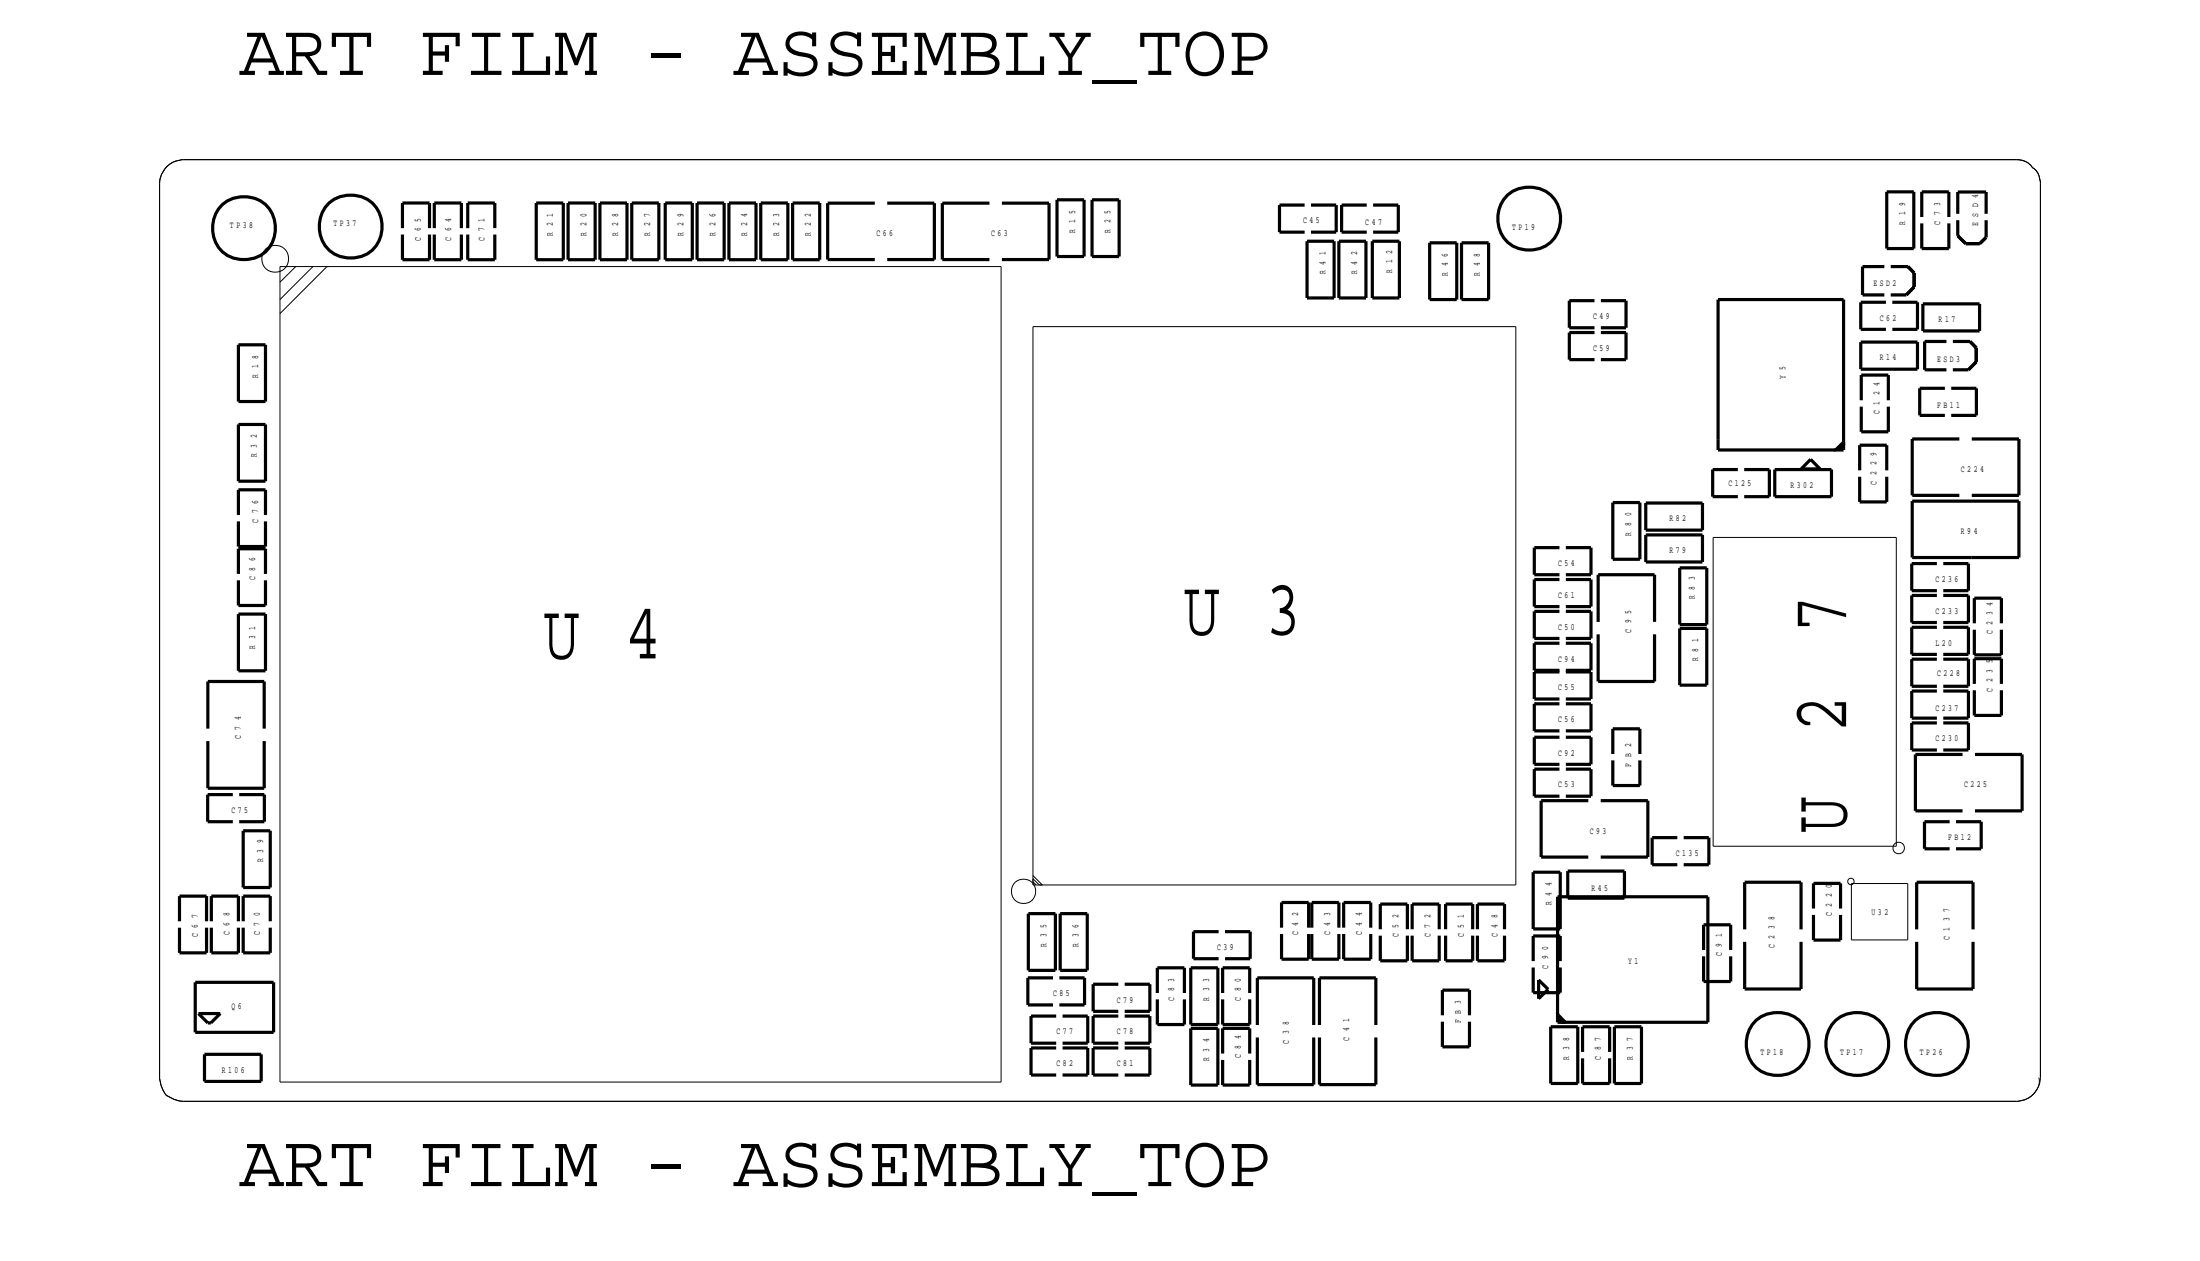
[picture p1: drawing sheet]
<svg xmlns="http://www.w3.org/2000/svg" width="175mm" height="101mm" viewBox="0 0 175 101" stroke-linecap="round" stroke-linejoin="round" font-family="sans-serif">
<!-- layer: Components -->
<g fill="none" stroke="#000" stroke-width=".25">
<path d="M32.1 16.2h2.2zM32.1 18.7v2zM32.1 16.2v2zM34.3 18.7v2zM34.3 16.2v2zM34.6 16.2h2.2zM34.6 18.7v2zM34.6 16.2v2zM36.8 18.7v2zM36.8 16.2v2zM37.3 16.2v2zM37.3 16.2h2.2z"/>
<path d="M37.3 18.7v2zM39.5 16.2v2zM39.5 18.7v2zM42.8 16.2v4.5zM42.8 16.2h2.1zM44.9 16.2v4.5zM45.3 16.2v4.5zM45.3 16.2h2.2zM47.5 16.2v4.5zM47.8 16.2v4.5zM47.8 16.2h2.2zM50 16.2v4.5z"/>
<path d="M50.4 16.2v4.5zM50.4 16.2h2.1zM52.5 16.2v4.5zM53 16.2v4.5zM53 16.2h2.2zM55.2 16.2v4.5zM55.6 16.2v4.5zM55.6 16.2h2.1zM57.7 16.2v4.5zM58.1 16.2v4.5zM58.1 16.2h2.2zM60.3 16.2v4.5z"/>
<path d="M60.7 16.2v4.5zM60.7 16.2h2.1zM62.8 16.2v4.5zM63.2 16.2v4.5zM63.2 16.2h2.2zM65.4 16.2v4.5zM66 16.2v4.5zM66 16.2h3.8zM70.8 16.2h3.7zM74.5 16.2v4.5zM75.1 16.2v4.5zM75.1 16.2h3.8z"/>
<path d="M79.9 16.2h3.8zM83.7 16.2v4.5zM84.3 15.9v4.5zM84.3 15.9h2.1zM86.4 15.9v4.5zM87.1 15.9v4.5zM87.1 15.9h2.1zM89.2 15.9v4.5zM102 16.3h2zM102 16.3v2.2zM102 18.5h2zM104.2 19.2v4.5z"/>
<path d="M104.2 19.2h2.2zM104.5 18.5h2.1zM104.5 16.3h2.1zM106.4 19.2v4.5zM106.6 16.3v2.2zM106.8 19.2v4.5zM106.8 19.2h2.1zM107 18.5h2zM107 16.3v2.2zM107 16.3h2zM108.9 19.2v4.5zM109.4 19.2v4.5z"/>
<path d="M109.4 19.2h2.2zM109.5 16.3h2zM109.5 18.5h2zM111.5 16.3v2.2zM111.6 19.2v4.5zM114 19.4v4.5zM114 19.4h2.2zM116.2 19.4v4.5zM116.5 19.4v4.5zM116.5 19.4h2.2zM118.7 19.4v4.5zM150.5 19.8h2.1z"/>
<path d="M150.5 15.3v4.5zM150.5 15.3h2.1zM152.6 15.3v4.5zM153.3 19.8h2.1zM153.3 15.3h2.1zM153.3 17.8v2zM153.3 15.3v2zM155.4 17.8v2zM155.4 15.3v2zM156.1 18.8l.7 .6zM156.1 15.3v1.7zM156.1 15.3h2.3z"/>
<path d="M156.1 17.6v1.2zM156.8 19.4h1.1zM157.9 19.4l.5-.5zM158.4 15.3v1.7zM158.4 17.6v1.3zM19 39h2.2zM19 32h2.2zM19 38.4h2.2zM19 39v2zM19 27.5v4.5zM19 27.5h2.2zM19 33.8v4.6z"/>
<path d="M19 33.8h2.2zM21.2 39v2zM21.2 27.5v4.5zM21.2 33.8v4.6zM32.1 20.7h2.2zM34.6 20.7h2.2zM37.3 20.7h2.2zM42.8 20.7h2.1zM45.3 20.7h2.2zM47.8 20.7h2.2zM50.4 20.7h2.1zM53 20.7h2.2z"/>
<path d="M55.6 20.7h2.1zM58.1 20.7h2.2zM60.7 20.7h2.1zM63.2 20.7h2.2zM66 20.7h3.8zM70.8 20.7h3.7zM75.1 20.7h3.8zM79.9 20.7h3.8zM84.3 20.4h2.1zM87.1 20.4h2.1zM104.2 23.7h2.2zM106.8 23.7h2.1z"/>
<path d="M109.4 23.7h2.2zM114 23.9h2.2zM116.5 23.9h2.2zM125.1 24h2.1zM125.1 28.7h2.1zM125.1 24v2.1zM125.1 26.1h2.1zM125.1 26.5v2.2zM125.1 26.5h2.1zM127.7 26.1h2zM127.7 26.5h2zM127.7 24h2z"/>
<path d="M127.7 28.7h2zM129.7 24v2.1zM129.7 26.5v2.2zM136.6 37.4h2zM136.6 37.4v2.2zM136.6 39.6h2zM137 35.9h10zM137 23.9v11.1zM137 23.9h10zM137 35v.9zM139.1 39.6h2zM139.1 37.4h2z"/>
<path d="M141.1 37.4v2.2zM141.5 37.4v2.2zM141.5 37.4h4.5zM141.5 39.6h4.6zM143.6 37.4h1.5zM144.4 36.6l-.8 .8zM144.4 36.6l.7 .8zM146.1 37.4v2.2zM146.3 35.9h.1zM146.4 35.9l.6-.7zM146.6 35.9l.4-.4zM147 23.9v12z"/>
<path d="M147 35.2v.3zM148.3 38v2zM148.3 35.5v2zM148.3 35.5h2.2zM148.4 29.4h4.5zM148.4 24.1h2zM148.4 24.1v2.2zM148.4 26.3h2zM148.4 27.3h4.5zM148.4 27.3v2.1zM148.4 34.4h2.2zM148.4 29.9h2.2z"/>
<path d="M148.4 32.4v2zM148.4 29.9v2zM148.5 21.2v2.3zM148.5 21.2h1.8zM148.5 23.5h1.8zM150.5 38v2zM150.5 35.5v2zM150.6 32.4v2zM150.6 29.9v2zM150.8 23.5h1.2zM150.8 21.2h1.3zM150.9 26.3h2z"/>
<path d="M150.9 24.1h2zM152.1 21.2l.5 .6zM152.5 39.9h8.5zM152.5 35v4.5zM152.5 39.5h3.7zM152.5 39.9v4.5zM152.5 35h3.7zM152.6 21.8v1.1zM152.6 22.9l-.6 .6zM152.9 24.1v2.2zM152.9 27.3v2.1zM153.1 33.1h2z"/>
<path d="M153.1 30.9v2.2zM153.1 30.9h2zM153.3 24.2h4.6zM153.3 24.2v2.2zM153.3 26.4h4.6zM153.5 27.2v2.3zM153.5 27.2h1.7zM153.5 29.5h1.7zM155.6 30.9h2zM155.6 33.1h2zM155.7 29.5h1.3zM155.7 27.2h1.4z"/>
<path d="M157.1 27.2l.5 .5zM157.2 39.5h3.8zM157.2 35h3.8zM157.6 28.8l-.6 .7zM157.6 27.7v1.1zM157.6 30.9v2.2zM157.9 24.2v2.2zM161 35v4.5zM161 39.9v4.5zM16.6 54.3v3.8zM16.6 54.3h4.5zM16.6 59.1v3.7z"/>
<path d="M19 43.6h2.2zM19 53.5h2.2zM19 41.6v2zM19 43.7v2zM19 43.7h2.2zM19 46.3v2zM19 48.3h2.2zM19 48.9v4.6zM19 48.9h2.2zM21.1 54.3v3.8zM21.1 59.1v3.7zM21.2 41.6v2z"/>
<path d="M21.2 43.7v2zM21.2 46.3v2zM21.2 48.9v4.6zM122.4 48.7h2zM122.4 45.8h2zM122.4 53.6h2zM122.4 58.3h2zM122.4 48.3h2zM122.4 58.8h2zM122.4 51.3h2zM122.4 48.7v2.2zM122.4 50.9h2z"/>
<path d="M122.4 43.6v2.2zM122.4 43.6h2zM122.4 53.6v2.1zM122.4 55.7h2zM122.4 56.1v2.2zM122.4 56.1h2zM122.4 46.2v2.1zM122.4 46.2h2zM122.4 58.8v2.1zM122.4 51.3v2.1zM122.4 53.4h2zM124.9 50.9h2z"/>
<path d="M124.9 43.6h2zM124.9 55.7h2zM124.9 56.1h2zM124.9 46.2h2zM124.9 53.4h2zM124.9 48.7h2zM124.9 45.8h2zM124.9 53.6h2zM124.9 58.3h2zM124.9 48.3h2zM124.9 58.8h2zM124.9 51.3h2z"/>
<path d="M126.9 48.7v2.2zM126.9 43.6v2.2zM126.9 53.6v2.1zM126.9 56.1v2.2zM126.9 46.2v2.1zM126.9 58.8v2.1zM126.9 51.3v2.1zM127.4 45.8v3.8zM127.4 45.8h4.5zM127.4 50.6v3.7zM127.4 54.3h4.5zM128.6 58.1h2.2z"/>
<path d="M128.6 44.6h2.2zM128.6 58.1v2zM128.6 40.1v4.5zM128.6 40.1h2.2zM130.8 58.1v2zM130.8 40.1v4.5zM131.2 44.8h4.6zM131.2 42.3h4.6zM131.2 42.6h4.6zM131.2 42.6v2.2zM131.2 40.1h4.6zM131.2 40.1v2.2z"/>
<path d="M131.9 45.8v3.8zM131.9 50.6v3.7zM133.9 54.6h2.2zM133.9 49.8h2.2zM133.9 50.1v4.5zM133.9 50.1h2.2zM133.9 45.3v4.5zM133.9 45.3h2.2zM135.8 42.6v2.2zM135.8 40.1v2.2zM136.1 50.1v4.5zM136.1 45.3v4.5z"/>
<path d="M148.3 40h2.2zM152.5 54.7h2zM152.5 59.8h2zM152.5 47.5h2zM152.5 47.1h2zM152.5 57.2h2zM152.5 50h2zM152.5 52.5v2.2zM152.5 52.5h2zM152.5 57.6v2.2zM152.5 57.6h2zM152.5 47.5v2.1z"/>
<path d="M152.5 49.6h2zM152.5 44.9v2.2zM152.5 44.9h2zM152.5 55.1v2.1zM152.5 55.1h2zM152.5 50v2.2zM152.5 52.2h2zM152.5 44.4h4.7zM155 52.5h2zM155 57.6h2zM155 49.6h2zM155 44.9h2z"/>
<path d="M155 55.1h2zM155 52.2h2zM155 54.7h2zM155 59.8h2zM155 47.5h2zM155 47.1h2zM155 57.2h2zM155 50h2zM157 52.5v2.2zM157 57.6v2.2zM157 47.5v2.1zM157 44.9v2.2z"/>
<path d="M157 55.1v2.1zM157 50v2.2zM157.2 44.4h3.8zM157.4 47.7v2zM157.4 47.7h2.2zM157.4 50.2v2zM157.4 52.2h2.2zM157.4 55v2zM157.4 57h2.2zM157.4 52.5v2zM157.4 52.5h2.2zM159.6 47.7v2z"/>
<path d="M159.6 50.2v2zM159.6 55v2zM159.6 52.5v2zM14.3 75.9h2.2zM14.3 71.4h2.2zM14.3 73.9v2zM14.3 71.4v2zM15.6 78.3v4zM15.6 78.3h6.2zM16.5 73.9v2zM16.5 71.4v2zM16.6 63.3v2.2z"/>
<path d="M16.6 65.5h2zM16.6 63.3h2zM16.6 62.8h4.5zM16.9 75.9h2.1zM16.9 71.4h2.1zM16.9 73.9v2zM16.9 71.4v2zM19 73.9v2zM19 71.4v2zM19.1 63.3h2zM19.1 65.5h2zM19.4 75.9h2.2z"/>
<path d="M19.4 71.4h2.2zM19.4 70.7h2.2zM19.4 73.9v2zM19.4 71.4v2zM19.4 66.2v4.5zM19.4 66.2h2.2zM21.1 63.3v2.2zM21.6 73.9v2zM21.6 71.4v2zM21.6 66.2v4.5zM21.8 78.3v4zM82 77.9v2.2z"/>
<path d="M82 77.9h2zM82 72.8v4.5zM82 72.8h2.2zM82 77.3h2.2zM84.2 72.8v4.5zM84.5 77.9h2zM84.5 77.3h2.2zM84.5 72.8v4.5zM84.5 72.8h2.2zM86.5 77.9v2.2zM86.7 72.8v4.5zM87.2 78.4h2z"/>
<path d="M87.2 78.4v2.2zM89.7 78.4h2zM91.7 78.4v2.2zM92.3 77.1h2.1zM92.3 79.7v2zM92.3 77.1v2zM94.4 79.7v2zM94.4 77.1v2zM95 77.1v4.6zM95 77.1h2.1zM95.2 74.3v2.1zM95.2 74.3h2z"/>
<path d="M95.2 76.4h2zM97.1 77.1v4.6zM97.5 77.1h2.2zM97.5 79.7v2zM97.5 77.1v2zM97.7 76.4h2zM97.7 74.3h2zM99.7 79.7v2zM99.7 77.1v2zM99.7 74.3v2.1zM100.3 77.9v3.8zM100.3 77.9h4.5z"/>
<path d="M102.2 71.9v2zM102.2 71.9h2.2zM102.2 74.4v2.1zM102.2 76.5h2.2zM104.4 71.9v2zM104.4 74.4v2.1zM104.6 74.4v2.1zM104.6 71.9v2zM104.6 76.5h2.2zM104.6 71.9h2.2zM104.8 77.9v3.8zM105.2 77.9h4.5z"/>
<path d="M105.2 77.9v3.8zM106.8 74.4v2.1zM106.8 71.9v2zM107.1 71.9v2zM107.1 71.9h2.2zM107.1 74.4v2.1zM107.1 76.5h2.2zM109.3 71.9v2zM109.3 74.4v2.1zM109.7 77.9v3.8zM110.1 72.1v2zM110.1 72.1h2.1z"/>
<path d="M110.1 74.6v2zM110.1 76.6h2.1zM112.2 72.1v2zM112.2 74.6v2zM112.6 72.1v2zM112.6 72.1h2.2zM112.6 74.6v2zM112.6 76.6h2.2zM114.8 72.1v2zM114.8 74.6v2zM115 78.9v2zM115 78.9h2.2z"/>
<path d="M115.3 72.1v2zM115.3 72.1h2.1zM115.3 74.6v2zM115.3 76.6h2.1zM117.2 78.9v2zM117.4 72.1v2zM117.4 74.6v2zM117.8 76.6h2.2zM117.8 72.1h2.2zM117.8 74.6v2zM117.8 72.1v2zM120 74.6v2z"/>
<path d="M120 72.1v2zM122.3 79.1h2.1zM122.3 74.6h2.1zM122.3 74h2.1zM122.3 77.1v2zM122.3 74.6v2zM122.3 69.5v4.5zM122.3 69.5h2.1zM122.4 61.3h2zM122.4 61.3v2.2zM122.4 63.5h2zM122.4 60.9h2z"/>
<path d="M122.7 78.1l.8 .8zM122.7 78.1v1.5zM122.7 79.6l.8-.7zM122.9 63.8v4.5zM122.9 68.3h3.8zM122.9 63.8h3.8zM124.2 71.5v10zM124.2 71.5h.9zM124.4 77.1v2zM124.4 74.6v2zM124.4 69.5v4.5zM124.9 63.5h2z"/>
<path d="M124.9 60.9h2zM124.9 61.3h2zM125 71.6h4.5zM125 69.4v2.2zM125 69.4h4.5zM125.1 71.5h11.1zM126.9 61.3v2.2zM127.6 63.8h3.8zM127.6 68.3h3.8zM128.6 62.6h2.2zM128.6 60.6v2zM129.5 69.4v2.2z"/>
<path d="M130.8 60.6v2zM131.4 63.8v4.5zM131.7 66.8h2.1zM131.7 66.8v2.1zM131.7 68.9h2.1zM134.3 68.9h2zM134.3 66.8h2zM135.9 78.2h2.1zM135.9 73.7h2.1zM135.9 76.2v2zM135.9 73.7v2zM136.2 71.5v10z"/>
<path d="M136.3 66.8v2.1zM138 76.2v2zM138 73.7v2zM139.1 78.8h4.5zM139.1 70.3h4.5zM139.1 75.1v3.7zM139.1 70.3v3.8zM143.6 75.1v3.7zM143.6 70.3v3.8zM144.6 70.4v2zM144.6 70.4h2.2zM144.6 72.9v2z"/>
<path d="M144.6 74.9h2.2zM146.8 70.4v2zM146.8 72.9v2zM152.7 60.1v4.5zM152.7 64.6h3.8zM152.7 60.1h3.8zM152.8 75.1v3.7zM152.8 78.8h4.5zM152.8 70.3v3.8zM152.8 70.3h4.5zM153.5 65.5h2zM153.5 65.5v2.2z"/>
<path d="M153.5 67.7h2zM156 67.7h2zM156 65.5h2zM157.3 75.1v3.7zM157.3 70.3v3.8zM157.5 60.1h3.8zM157.5 64.6h3.8zM158 65.5v2.2zM161.3 60.1v4.5zM15.6 82.3h6.2zM15.8 80.8l.8 .7zM15.8 80.8h1.8z"/>
<path d="M16.3 84h4.5zM16.3 84v2.2zM16.3 86.2h4.5zM16.6 81.5h.2zM17.6 80.8l-.8 .7zM20.8 84v2.2zM82 80.1h2zM82.2 81v2.1zM82.2 81h2zM82.2 83.5v2.2zM82.2 83.5h2zM82.2 83.1h2z"/>
<path d="M82.2 85.7h2zM84.5 80.1h2zM84.7 83.1h2zM84.7 85.7h2zM84.7 81h2zM84.7 83.5h2zM86.7 81v2.1zM86.7 83.5v2.2zM87.2 81h2zM87.2 83.5h2zM87.2 81v2.1zM87.2 83.1h2z"/>
<path d="M87.2 80.6h2zM87.2 83.5v2.2zM87.2 85.7h2zM89.7 83.1h2zM89.7 80.6h2zM89.7 85.7h2zM89.7 81h2zM89.7 83.5h2zM91.7 81v2.1zM91.7 83.5v2.2zM92.3 81.7h2.1zM95 81.7h2.1z"/>
<path d="M95 86.5h2.1zM95 82v4.5zM95 82h2.1zM97.1 82v4.5zM97.5 81.7h2.2zM97.5 86.5h2.2zM97.5 82h2.2zM97.5 84.5v2zM97.5 82v2zM99.7 84.5v2zM99.7 82v2zM100.3 82.7v3.7z"/>
<path d="M100.3 86.4h4.5zM104.8 82.7v3.7zM105.2 86.4h4.5zM105.2 82.7v3.7zM109.7 82.7v3.7zM115 81.4v2zM115 83.4h2.2zM117.2 81.4v2zM123.7 86.4h2.1zM123.7 81.8v4.6zM123.7 81.8h2.1zM124.2 80.7v.1z"/>
<path d="M124.2 80.8l.6 .7zM124.2 81.1l.4 .4zM124.2 81.5h12zM124.6 81.5h.2zM125.8 81.8v4.6zM126.2 81.8v2zM126.2 81.8h2.2zM126.2 84.4v2zM126.2 86.4h2.2zM128.4 81.8v2zM128.4 84.4v2zM128.7 86.4h2.2z"/>
<path d="M128.7 81.8v4.6zM128.7 81.8h2.2zM130.9 81.8v4.6z"/>
<circle cx="19.4" cy="18.2" r="2.52"/>
<circle cx="28" cy="18.1" r="2.52"/>
<circle cx="121.9" cy="17.4" r="2.52"/>
<circle cx="141.7" cy="83.2" r="2.52"/>
<circle cx="148.1" cy="83.2" r="2.52"/>
<circle cx="154.4" cy="83.2" r="2.52"/>
</g>
<g fill="none" stroke="#000" stroke-width=".08">
<path d="M22.3 21.2v65zM22.3 23.9l2.7-2.7zM22.3 21.2h57.5zM22.3 22.5l1.3-1.3zM26.1 21.2l-3.8 3.8zM26.1 21.2h.1zM79.8 21.2v65zM82.4 26h38.5zM82.4 26v44.5zM120.9 26v44.5zM136.6 42.8v24.6zM136.6 42.8h14.6z"/>
<path d="M151.2 42.8v24.6zM82.4 69.8l.7 .7zM82.4 70v.3zM82.4 70.3l.2 .2zM82.4 70.5h38.5zM82.4 70l.5 .5zM82.9 70.5h.2zM136.6 67.4h14.6zM147.4 70.1l.2-.1 .2 .1 .1 .2-.1 .1-.2 .1-.2-.1-.1-.1zM147.6 70.4h4.5zM147.6 74.9h4.5zM147.6 70.4v4.5z"/>
<path d="M152.1 70.4v4.5zM22.3 86.2h57.5z"/>
<circle cx="21.9" cy="20.6" r="1.07"/>
<circle cx="81.6" cy="71.1" r=".97"/>
<circle cx="151.4" cy="67.6" r=".46"/>
</g>
<!-- layer: Board Outline -->
<path d="M12.7 14.6v71.3zM14.6 12.7a1.95 1.95 0 0 0-1.9 1.9M14.6 12.7h146.2zM160.8 12.7a2.17 2.17 0 0 1 1.9 1.8v.1M162.7 14.6v71.3zM12.7 85.9a2.33 2.33 0 0 0 .7 1.5l.7 .3 .5 .1M14.6 87.8h146.2zM162.6 85.9a1.75 1.75 0 0 1-1.8 1.9M162.7 85.9a1.95 1.95 0 0 1-1.9 1.9" fill="none" stroke="#000" stroke-width=".08"/>
<g font-size="6.3">
<text x="43.3" y="52.5">U 4</text>
<text x="94.4" y="50.6">U 3</text>
<text x="147.2" y="50.4" transform="rotate(-90 147.2 50.4)">7</text>
<text x="147.2" y="58.4" transform="rotate(-90 147.2 58.4)">2</text>
<text x="147.2" y="66.4" transform="rotate(-90 147.2 66.4)">U</text>
</g>
<g font-size="6">
<text x="19.1" y="6">ART FILM - ASSEMBLY_TOP</text>
<text x="19.1" y="94.5">ART FILM - ASSEMBLY_TOP</text>
</g>
<g font-size=".8">
<text x="103.9" y="17.8">C 4 5</text>
<text x="108.9" y="17.9">C 4 7</text>
<text x="151.9" y="17.9" transform="rotate(-90 151.9 17.9)">R 1 9</text>
<text x="154.7" y="17.9" transform="rotate(-90 154.7 17.9)">C 7 3</text>
<text x="18.3" y="18.2">T P 3 8</text>
<text x="26.6" y="18">T P 3 7</text>
<text x="33.6" y="19.2" transform="rotate(-90 33.6 19.2)">C 6 5</text>
<text x="36" y="19.2" transform="rotate(-90 36 19.2)">C 6 4</text>
<text x="38.6" y="19.2" transform="rotate(-90 38.6 19.2)">C 7 1</text>
<text x="44.1" y="18.8" transform="rotate(-90 44.1 18.8)">R 2 1</text>
<text x="46.8" y="18.8" transform="rotate(-90 46.8 18.8)">R 2 0</text>
<text x="49.3" y="18.8" transform="rotate(-90 49.3 18.8)">R 2 8</text>
<text x="51.8" y="18.8" transform="rotate(-90 51.8 18.8)">R 2 7</text>
<text x="54.5" y="18.8" transform="rotate(-90 54.5 18.8)">R 2 9</text>
<text x="57" y="18.8" transform="rotate(-90 57 18.8)">R 2 6</text>
<text x="59.6" y="18.8" transform="rotate(-90 59.6 18.8)">R 2 4</text>
<text x="62.1" y="18.8" transform="rotate(-90 62.1 18.8)">R 2 3</text>
<text x="64.7" y="18.8" transform="rotate(-90 64.7 18.8)">R 2 2</text>
<text x="69.9" y="18.8">C 6 6</text>
<text x="79" y="18.8">C 6 3</text>
<text x="85.8" y="18.6" transform="rotate(-90 85.8 18.6)">R 1 5</text>
<text x="88.5" y="18.6" transform="rotate(-90 88.5 18.6)">R 2 5</text>
<text x="105.7" y="21.9" transform="rotate(-90 105.7 21.9)">R 4 1</text>
<text x="108.2" y="21.9" transform="rotate(-90 108.2 21.9)">R 4 2</text>
<text x="111" y="21.7" transform="rotate(-90 111 21.7)">R 1 2</text>
<text x="115.5" y="22" transform="rotate(-90 115.5 22)">R 4 6</text>
<text x="118" y="22" transform="rotate(-90 118 22)">R 4 8</text>
<text x="120.6" y="18.3">T P 1 9</text>
<text x="149.4" y="22.8">E S D 2</text>
<text x="157.8" y="18" transform="rotate(-90 157.8 18)">E S D 4</text>
<text x="127" y="25.4">C 4 9</text>
<text x="127" y="28">C 5 9</text>
<text x="149.9" y="25.6">C 6 2</text>
<text x="149.9" y="28.7">R 1 4</text>
<text x="154.5" y="28.9">E S D 3</text>
<text x="154.6" y="25.7">R 1 7</text>
<text x="20.6" y="30.1" transform="rotate(-90 20.6 30.1)">R 1 8</text>
<text x="142.4" y="30.2" transform="rotate(-90 142.4 30.2)">Y 5</text>
<text x="149.9" y="33" transform="rotate(-90 149.9 33)">C 1 2 4</text>
<text x="154.5" y="32.5">F B 1 1</text>
<text x="20.5" y="36.5" transform="rotate(-90 20.5 36.5)">R 3 2</text>
<text x="20.6" y="41.7" transform="rotate(-90 20.6 41.7)">C 7 6</text>
<text x="133.1" y="41.6">R 8 2</text>
<text x="137.8" y="38.8">C 1 2 5</text>
<text x="142.8" y="38.9">R 3 0 2</text>
<text x="149.6" y="38.6" transform="rotate(-90 149.6 38.6)">C 2 2 9</text>
<text x="156.4" y="37.6">C 2 2 4</text>
<text x="20.3" y="46.2" transform="rotate(-90 20.3 46.2)">C 8 6</text>
<text x="124.2" y="47.7">C 6 1</text>
<text x="124.2" y="45.1">C 5 4</text>
<text x="130.1" y="42.7" transform="rotate(-90 130.1 42.7)">R 8 0</text>
<text x="133.1" y="44.1">R 7 9</text>
<text x="135.2" y="47.8" transform="rotate(-90 135.2 47.8)">R 8 3</text>
<text x="154.3" y="46.4">C 2 3 6</text>
<text x="156.4" y="42.6">R 9 4</text>
<text x="20.3" y="51.7" transform="rotate(-90 20.3 51.7)">R 3 1</text>
<text x="124.2" y="50.2">C 5 0</text>
<text x="124.2" y="52.7">C 9 4</text>
<text x="130.1" y="50.4" transform="rotate(-90 130.1 50.4)">C 9 5</text>
<text x="135.4" y="52.7" transform="rotate(-90 135.4 52.7)">R 8 1</text>
<text x="154.3" y="48.9">C 2 3 3</text>
<text x="154.3" y="51.5">L 2 0</text>
<text x="154.5" y="53.9">C 2 2 8</text>
<text x="158.9" y="50.6" transform="rotate(-90 158.9 50.6)">C 2 3 4</text>
<text x="19.2" y="58.9" transform="rotate(-90 19.2 58.9)">C 7 4</text>
<text x="124.2" y="57.6">C 5 6</text>
<text x="124.2" y="55">C 5 5</text>
<text x="154.3" y="59.1">C 2 3 0</text>
<text x="154.3" y="56.7">C 2 3 7</text>
<text x="158.9" y="55.1" transform="rotate(-90 158.9 55.1)">C 2 3 5</text>
<text x="18.5" y="64.8">C 7 5</text>
<text x="124.2" y="62.8">C 5 3</text>
<text x="124.2" y="60.2">C 9 2</text>
<text x="130.1" y="61.1" transform="rotate(-90 130.1 61.1)">F B 2</text>
<text x="156.6" y="62.8">C 2 2 5</text>
<text x="21" y="68.7" transform="rotate(-90 21 68.7)">R 3 9</text>
<text x="126.8" y="66.4">C 9 3</text>
<text x="126.9" y="71">R 4 5</text>
<text x="133.6" y="68.2">C 1 3 5</text>
<text x="155.4" y="67">F B 1 2</text>
<text x="15.8" y="74.7" transform="rotate(-90 15.8 74.7)">C 6 7</text>
<text x="18.3" y="74.6" transform="rotate(-90 18.3 74.6)">C 6 8</text>
<text x="20.7" y="74.6" transform="rotate(-90 20.7 74.6)">C 7 0</text>
<text x="83.5" y="75.5" transform="rotate(-90 83.5 75.5)">R 3 5</text>
<text x="86" y="75.5" transform="rotate(-90 86 75.5)">R 3 6</text>
<text x="97.1" y="75.7">C 3 9</text>
<text x="103.5" y="74.6" transform="rotate(-90 103.5 74.6)">C 4 2</text>
<text x="106.1" y="74.6" transform="rotate(-90 106.1 74.6)">C 4 3</text>
<text x="108.6" y="74.6" transform="rotate(-90 108.6 74.6)">C 4 4</text>
<text x="111.5" y="74.7" transform="rotate(-90 111.5 74.7)">C 5 2</text>
<text x="114.1" y="74.7" transform="rotate(-90 114.1 74.7)">C 7 2</text>
<text x="116.7" y="74.7" transform="rotate(-90 116.7 74.7)">C 5 1</text>
<text x="119.4" y="74.7" transform="rotate(-90 119.4 74.7)">C 4 8</text>
<text x="123.5" y="77.2" transform="rotate(-90 123.5 77.2)">C 9 0</text>
<text x="123.7" y="72.1" transform="rotate(-90 123.7 72.1)">R 4 4</text>
<text x="129.8" y="76.9">Y 1</text>
<text x="137.3" y="76.2" transform="rotate(-90 137.3 76.2)">C 9 1</text>
<text x="141.5" y="75.6" transform="rotate(-90 141.5 75.6)">C 2 3 8</text>
<text x="146.1" y="73" transform="rotate(-90 146.1 73)">C 2 2 0</text>
<text x="149.3" y="72.9">U 3 2</text>
<text x="155.5" y="74.9" transform="rotate(-90 155.5 74.9)">C 1 3 7</text>
<text x="18.5" y="80.4">Q 6</text>
<text x="84" y="79.4">C 8 5</text>
<text x="84.2" y="82.4">C 7 7</text>
<text x="89.1" y="79.9">C 7 9</text>
<text x="89.1" y="82.4">C 7 8</text>
<text x="93.6" y="79.8" transform="rotate(-90 93.6 79.8)">C 8 3</text>
<text x="96.4" y="79.8" transform="rotate(-90 96.4 79.8)">R 3 3</text>
<text x="99" y="79.8" transform="rotate(-90 99 79.8)">C 8 0</text>
<text x="102.8" y="83.2" transform="rotate(-90 102.8 83.2)">C 3 8</text>
<text x="107.6" y="82.9" transform="rotate(-90 107.6 82.9)">C 4 1</text>
<text x="116.5" y="81.5" transform="rotate(-90 116.5 81.5)">F B 3</text>
<text x="17.7" y="85.5">R 1 0 6</text>
<text x="84.2" y="85">C 8 2</text>
<text x="89.1" y="85">C 8 1</text>
<text x="96.4" y="84.6" transform="rotate(-90 96.4 84.6)">R 3 4</text>
<text x="99" y="84.3" transform="rotate(-90 99 84.3)">C 8 4</text>
<text x="125.1" y="84.5" transform="rotate(-90 125.1 84.5)">R 3 8</text>
<text x="127.7" y="84.5" transform="rotate(-90 127.7 84.5)">C 8 7</text>
<text x="130.2" y="84.5" transform="rotate(-90 130.2 84.5)">R 3 7</text>
<text x="140.4" y="84.1">T P 1 8</text>
<text x="146.7" y="84.1">T P 1 7</text>
<text x="153.1" y="84.1">T P 2 6</text>
</g>
</svg>
